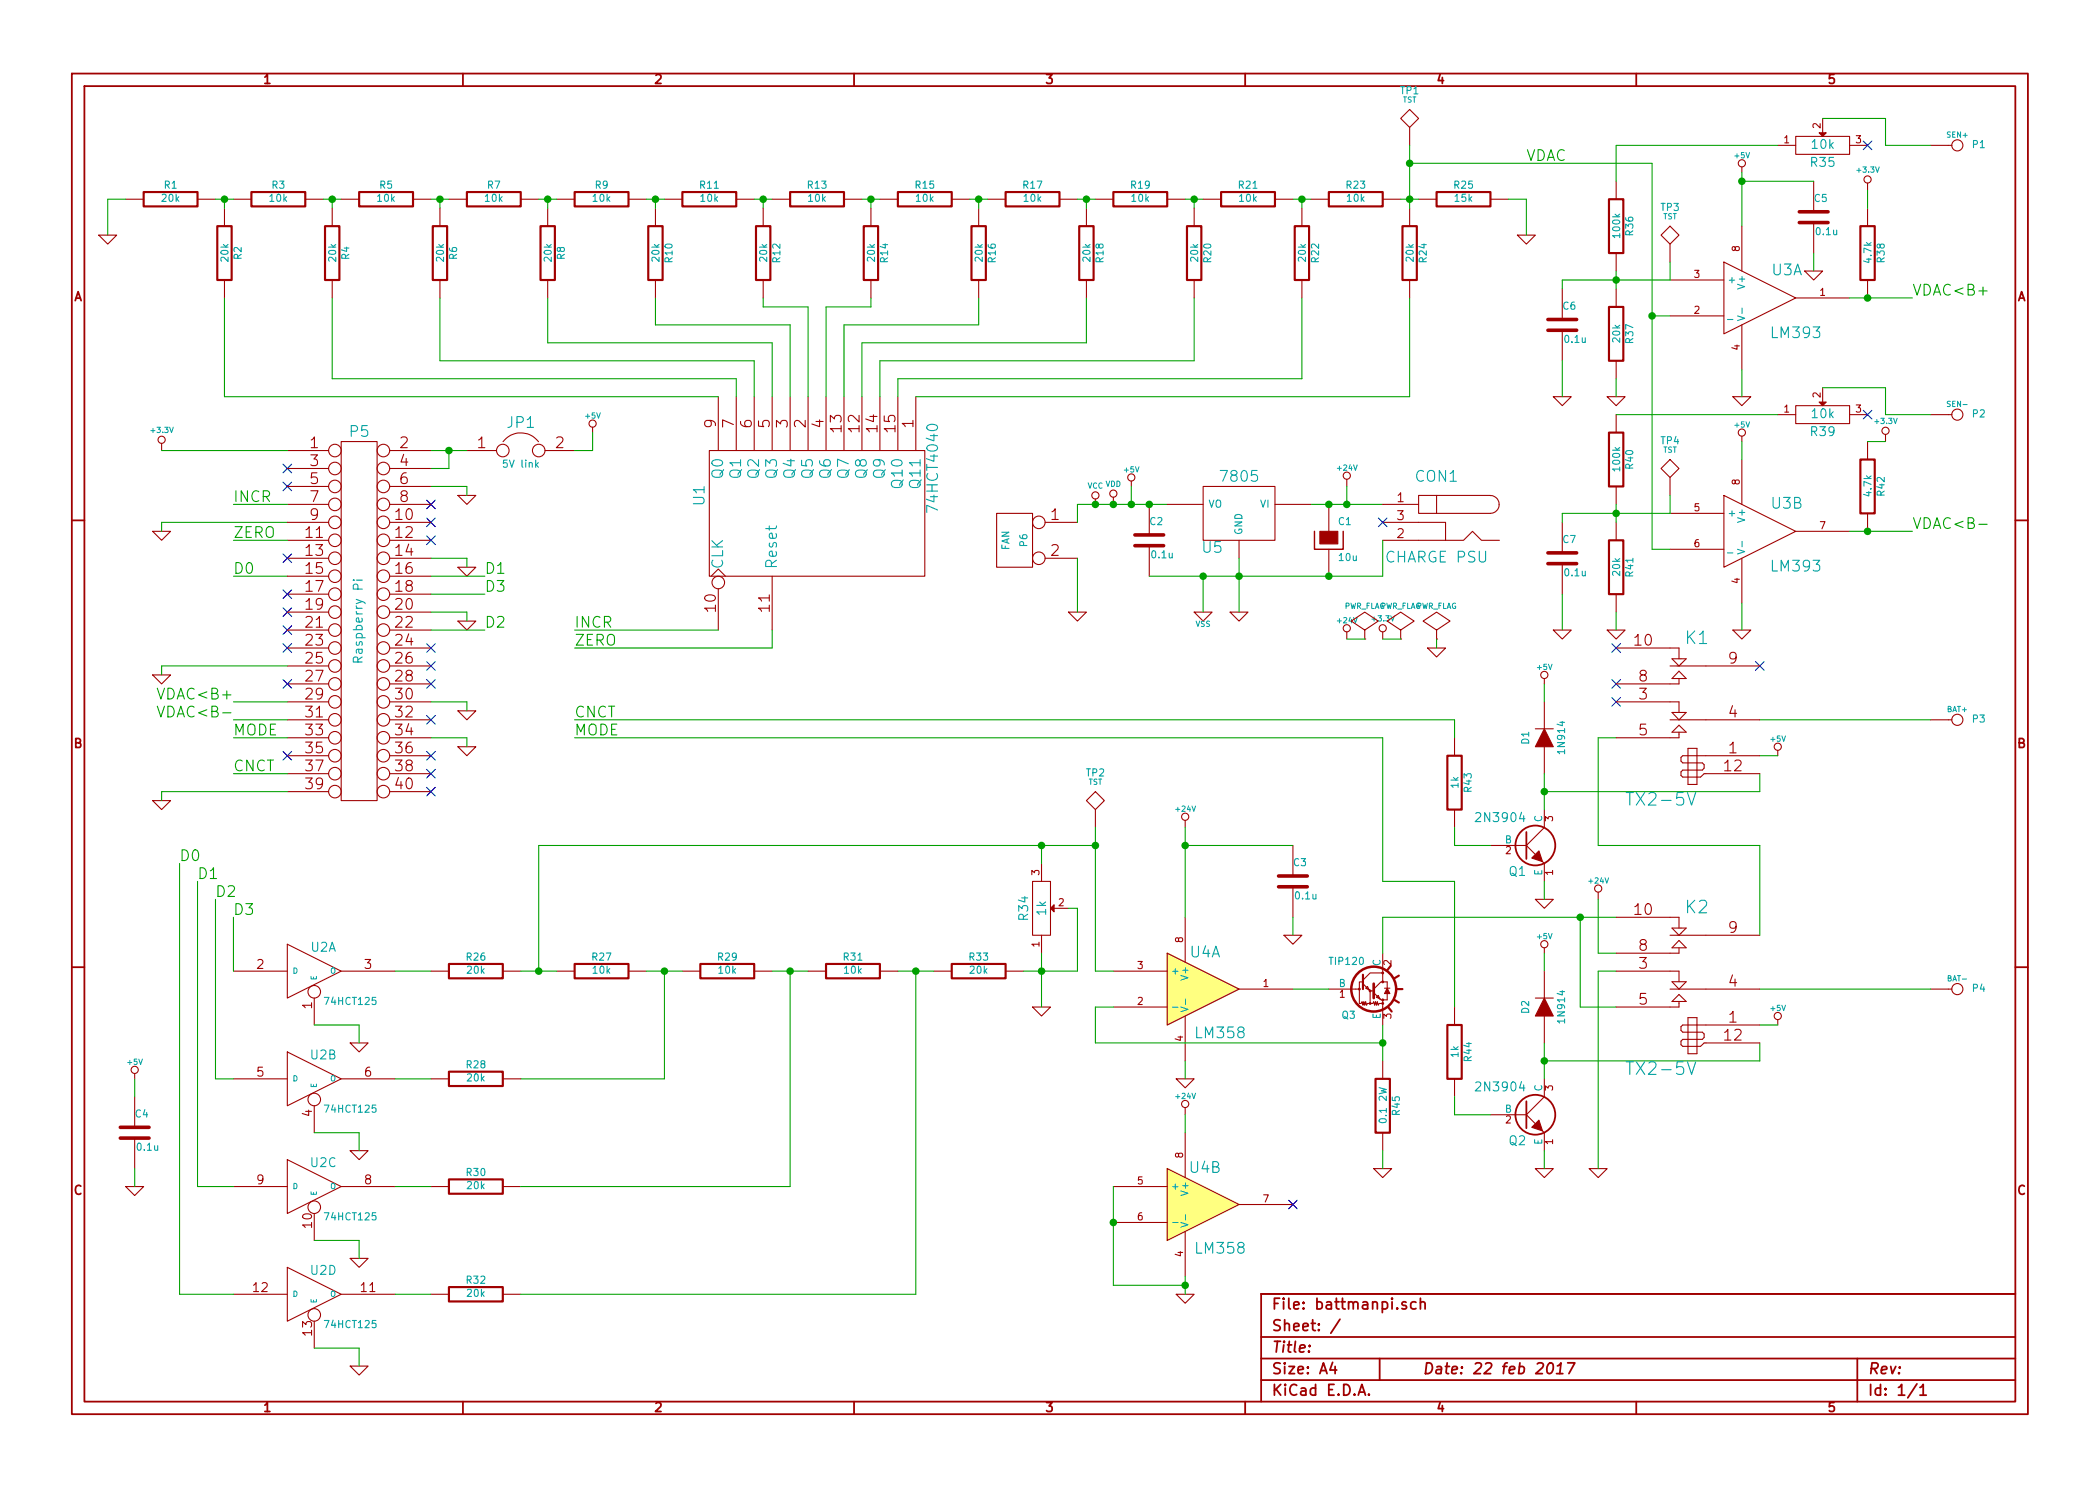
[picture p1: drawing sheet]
<svg xmlns="http://www.w3.org/2000/svg" width="297mm" height="210mm" viewBox="0 0 297 210" stroke-linecap="round" stroke-linejoin="round" font-family="sans-serif">
<g fill="none" stroke="#a00000" stroke-width=".25">
<path d="M10.2 10.4h276.6v189.7h-276.6zM11.9 12.2h273.2v186.1h-273.2zM65.5 10.4v1.8M120.8 10.4v1.8M176.1 10.4v1.8M231.4 10.4v1.8M10.2 73.6h1.7M285.1 73.6h1.7M215.9 117.7v3.8M10.2 136.8h1.7M285.1 136.8h1.7M215.9 155.8v3.8"/>
<path d="M65.5 198.3v1.8M120.8 198.3v1.8M176.1 198.3v1.8M178.4 189.2h106.7M178.4 195.3h106.7M178.4 192.2h106.7M185.2 190.4h.1l-.1 .1v-.1v.1M188.5 192.8l-.4 1h1M188.8 193.3v1.1M189.5 186.7l-1.3 1.9M192.1 197.4l.5-1.5 .5 1.5M192.3 197h.7"/>
<path d="M193.6 197.3h.1l-.1 .1-.1-.1h.1v.1M195.1 192.2v3.1M198.9 184.3l-.4-.1-.2 .2 .1 .2 .5 .2 .1 .1-.1 .2-.1 .1-.5-.1M200.3 184.3a.48 .48 0 0 0-.7 0l-.1 .6a.48 .48 0 0 0 .8 .2M200.9 184.3a.38 .38 0 0 1 .7 .1v.8M200.9 183.7v1.5M219.1 192.9a.34 .34 0 0 1 .6 .2 .87 .87 0 0 1-.6 1.3l-.2-.1a1.13 1.13 0 0 1 .2-1.4zM220.2 194.4h.9M220.3 193.3l.5-.5-.2 1.6M221.7 192.8h1.1l-.9 1.6M231.4 198.3v1.8M262.7 192.2v6.1"/>
<path d="M271.1 195.8l-1.3 2M271.6 196.3l.4-.4v1.5M271.6 197.4h.9M285.1 183.1h-106.7v15.2"/>
<circle cx="217.2" cy="119.6" r="2.82"/>
<circle cx="217.2" cy="157.7" r="2.82"/>
</g>
<g fill="none" stroke="#a00000" stroke-width=".15">
<path d="M198.1 16.8l1.3-1.3 1.3 1.3-1.3 1.2zM199.4 18v2.6M254 19.3h7.6v2.5h-7.6zM257.8 16.8v2M14 33.3h2.5l-1.3 1.2zM17.8 28.2h2.5M27.9 28.2h2.6M31.7 29.5v2.5M31.7 39.6v2.6M33 28.2h2.6M43.2 28.2h2.5M47 29.5v2.5"/>
<path d="M47 39.6v2.6M48.3 28.2h2.5M58.4 28.2h2.6M62.2 29.5v2.5M62.2 39.6v2.6M63.5 28.2h2.5M73.7 28.2h2.5M77.5 29.5v2.5M77.5 39.6v2.6M78.7 28.2h2.6M88.9 28.2h2.5M92.7 29.5v2.5"/>
<path d="M92.7 39.6v2.6M94 28.2h2.5M104.1 28.2h2.6M107.9 29.5v2.5M107.9 39.6v2.6M109.2 28.2h2.6M119.4 28.2h2.5M123.2 29.5v2.5M123.2 39.6v2.6M124.5 28.2h2.5M134.6 28.2h2.6M138.4 29.5v2.5"/>
<path d="M138.4 39.6v2.6M139.7 28.2h2.5M149.9 28.2h2.5M153.7 29.5v2.5M153.7 39.6v2.6M154.9 28.2h2.6M165.1 28.2h2.5M168.9 29.5v2.5M168.9 39.6v2.6M170.2 28.2h2.5M180.3 28.2h2.6M184.1 29.5v2.5"/>
<path d="M184.1 39.6v2.6M185.4 28.2h2.6M195.6 28.2h2.5M199.4 29.5v2.5M199.4 39.6v2.6M200.7 28.2h2.5M210.8 28.2h2.6M214.6 33.3h2.6l-1.3 1.2zM228.6 25.6v2.6M228.6 35.8v2.5M234.9 33.3l1.3-1.3 1.3 1.3-1.3 1.2zM236.2 39.6h7.6"/>
<path d="M236.2 34.5v2.6M243.8 37.1l10.2 5.1-10.2 5zM246.4 23.6v.8M246.4 32v6.3M251.5 20.6h2.5M255.3 38.3h2.5l-1.3 1.3zM256.5 25.6v4.4M256.5 31.5v4.3M261.6 20.6h2.6M264.2 25.9v1M264.2 29.5v2.5M264.2 39.6v2.6"/>
<path d="M273 20.6h3.1M101.6 56.1v7.6M104.1 56.1v7.6M106.7 56.1v7.6M109.2 56.1v7.6M111.8 56.1v7.6M114.3 56.1v7.6M116.8 56.1v7.6M119.4 56.1v7.6M121.9 56.1v7.6M124.5 56.1v7.6M127 56.1v7.6"/>
<path d="M129.5 56.1v7.6M219.7 56.1h2.5l-1.2 1.3zM221 40.9v4.3M221 46.7v4.3M227.3 56.1h2.6l-1.3 1.3zM228.6 40.9v2.5M228.6 51v2.6M228.6 58.7v2.5M236.2 44.7h7.6M245.1 56.1h2.5l-1.2 1.3zM246.4 46v6.3M251.5 58.7h2.5"/>
<path d="M254 57.4h7.6v2.5h-7.6zM254 42.2h7.6M257.8 54.9v2M261.6 58.7h2.6M273 58.7h3.1M21.6 75.2h2.5l-1.2 1.2zM22.9 62.7v1M40.6 71.4h5.9M40.6 63.7h5.9M40.6 73.9h5.9M40.6 79h5.9M40.6 66.3h5.9"/>
<path d="M40.6 68.8h5.9M40.6 76.4h5.9M48.3 62.5h5v50.8h-5zM55.1 71.4h5.9M55.1 63.7h5.9M55.1 73.9h5.9M55.1 79h5.9M55.1 66.3h5.9M55.1 68.8h5.9M55.1 76.4h5.9M64.8 70.1h2.5l-1.3 1.3zM66 63.7h4.2"/>
<path d="M71.1 62.5a3.2 3.2 0 0 1 5.1 0M77.1 63.7h4.2M83.8 60.4v.8M100.3 63.7h30.5v17.8h-30.5zM141 72.6h5v7.7h-5zM147.8 73.9h4.6M147.8 79h4.6M154.9 70.6v.8M157.5 70.4v1M160 68.1v.7M162.6 71.4v4.3M162.6 77.2v4.3"/>
<path d="M165.1 71.4h5.1M170.2 68.8h10.1v7.6h-10.1zM175.3 76.4v2.6M180.3 71.4h5.1M188 71.4v3.8M188 77.7v3.8M190.5 67.8v1M195.6 73.9h8.9v2.5M195.6 76.4h11.4l1.3-1.2 1.2 1.2h2.6M195.6 71.4h5.1M200.7 70.1h2.5v2.5h-2.5zM203.2 70.1h7.6"/>
<path d="M210.8 70.1a1.21 1.21 0 0 1 1.2 1.3M212 71.4a1.24 1.24 0 0 1-1.2 1.2h-7.6M221 73.9v4.3M221 79.8v4.3M228.6 68.8v2.6M228.6 73.9v2.5M234.9 66.3l1.3-1.3 1.3 1.3-1.3 1.3zM236.2 72.6h7.6M236.2 77.7h7.6M236.2 67.6v2.5M243.8 70.1l10.2 5.1-10.2 5.1zM246.4 61.7v.8"/>
<path d="M246.4 65v6.4M246.4 79v6.3M254 75.2h7.6M264.2 62.5v2.5M264.2 72.6v2.6M266.7 61.5v1M21.6 95.5h2.5l-1.2 1.3zM40.6 99.3h5.9M40.6 96.8h5.9M40.6 94.2h5.9M40.6 91.7h5.9M40.6 86.6h5.9"/>
<path d="M40.6 89.1h5.9M40.6 81.5h5.9M40.6 84.1h5.9M55.1 99.3h5.9M55.1 96.8h5.9M55.1 94.2h5.9M55.1 91.7h5.9M55.1 86.6h5.9M55.1 89.1h5.9M55.1 81.5h5.9M55.1 84.1h5.9M64.8 80.3h2.5l-1.3 1.2z"/>
<path d="M64.8 87.9h2.5l-1.3 1.2zM100.6 81.5l1-1 1 1M101.6 83.3v5.8M109.2 81.5v7.6M151.1 86.6h2.6l-1.3 1.3zM168.9 86.6h2.5l-1.2 1.3zM174 86.6h2.5l-1.2 1.3zM190.5 89.4v1M193 90.4h.1M193 89.1l1.9-1.2-1.9-1.3-1.9 1.3 1.9 1.2v1.3M195.6 89.4v1M198.1 90.4h.1"/>
<path d="M198.1 89.1l1.9-1.2-1.9-1.3-1.9 1.3 1.9 1.2v1.3M201.9 91.7h2.6l-1.3 1.3zM203.2 90.4h.1M203.2 89.1l1.9-1.2-1.9-1.3-1.9 1.3 1.9 1.2v1.3M218.4 96v.8M218.4 99.3v3.8M219.7 89.1h2.5l-1.2 1.3zM227.3 89.1h2.6l-1.3 1.3zM228.6 84.1v2.5M228.6 91.7h8.9v1.5M228.6 99.3h8.9v1.5M236.2 94.2h12.7"/>
<path d="M236.5 93.2h2l-1 1zM237.5 96v.8h-8.9M237.5 95l1 1h-2zM245.1 89.1h2.5l-1.2 1.3zM21.6 113.3h2.5l-1.2 1.2zM40.6 101.8h5.9M40.6 109.5h5.9M40.6 106.9h5.9M40.6 104.4h5.9M40.6 112h5.9M55.1 101.8h5.9M55.1 109.5h5.9"/>
<path d="M55.1 106.9h5.9M55.1 104.4h5.9M55.1 112h5.9M64.8 100.6h2.5l-1.3 1.2zM64.8 105.7h2.5l-1.3 1.2zM153.7 113.3l1.2-1.3 1.3 1.3-1.3 1.2zM154.9 114.5v2.6M167.6 116.1v1M182.9 119.6v4.3M205.7 104.4v2.5M205.7 114.5v2.6M210.8 119.6h5.1"/>
<path d="M215.9 119.6l1.3 1.3M217.2 103.1h2.5M218.4 114.5v2.6l-2.5 2.5M218.4 105.7v3.8M236.2 101.8h12.7M236.5 103.6l1-1 1 1zM236.5 100.8h2l-1 1zM237.5 103.6v.8h-8.9M238.8 105.9h1.2v5.1h-1.2zM248.9 106.9h-10.9l-.2 .3v.5l.2 .2h2.8l.2 .3v.5l-.2 .3h-2.8l-.2 .2v.5l.2 .3h2.5l.5-.5h7.9M251.5 106.2v.7M273 101.8h3.1"/>
<path d="M33 137.4h7.6M40.6 133.6l7.7 3.8-7.7 3.8zM48.3 137.4h7.6M61 137.4h2.5M71.1 137.4h2.6M78.7 137.4h2.6M88.9 137.4h2.5M96.5 137.4h2.6M106.7 137.4h2.5M114.3 137.4h2.5M124.5 137.4h2.5M132.1 137.4h2.5"/>
<path d="M142.2 137.4h2.6M146 124.7h2.6v7.6h-2.6zM147.3 122.2v2.5M147.3 132.3v2.6M149.1 128.5h2M157.5 137.4h7.6M165.1 134.9l10.2 5-10.2 5.1zM167.6 129.8v6.3M175.3 139.9h7.6M181.6 132.3h2.5l-1.2 1.3zM182.9 125.5v4.3M188 139.9h4.2"/>
<path d="M192.8 139.2l1 1h.5M192.8 138.9h-.5v3.1h.2l.2-.3 .1 .5 .1-.5 .1 .5 .2-.5 .1 .5 .1-.2h.4M192.8 138.7l1-1h1.8v1.2h-.3l-1 1M193.2 139.8l.2-.2 .3 .5zM195.6 134.9v2.6M195.6 138.9h.6v.9M195.8 139.8h.8M217.2 127.2h2.5l-1.3 1.3zM218.2 121.9l.2 .3v2.5M218.4 134.1v.8M218.4 137.4v3.8M226.1 126.2v1"/>
<path d="M228.6 137.4h8.9v1.5M228.6 129.8h8.9v1.5M236.2 139.9h12.7M236.2 132.3h12.7M236.5 138.9h2l-1 1zM236.5 131.3h2l-1 1zM237.5 133.1l1 1h-2zM237.5 134.1v.8h-8.9M273 139.9h3.1M19 151.9v.7M19 155.2v4.3M33 152.6h7.6"/>
<path d="M40.6 148.8l7.7 3.8-7.7 3.9zM44.4 141.2v3.8M44.4 156.5v3.8M48.3 152.6h7.6M49.5 147.6h2.6l-1.3 1.2zM61 152.6h2.5M71.1 152.6h2.6M146 142.5h2.6l-1.3 1.3zM157.5 142.5h7.6M166.4 152.6h2.5l-1.3 1.3zM167.6 156.7v1M167.6 143.8v6.3"/>
<path d="M193.8 140.2v1.8h.4l.1-.3 .1 .5 .2-.5 .1 .5 .1-.5 .1 .5 .2-.2h.5M194.3 140.5l1 1h.3v.5M194.7 141.1l.2-.3 .3 .5zM195.6 142v3M195.6 150.1v2.5M196.2 140.6v.9h-.6M205.7 142.5v2.5M205.7 152.6v2.6M210.8 157.7h5.1M215.9 157.7l1.3 1.3M217.2 141.2h2.5M218.4 143.8v3.8"/>
<path d="M218.4 152.6v2.6l-2.5 2.5M237.5 141.7v.8h-8.9M237.5 140.7l1 1h-2zM238.8 144h1.2v5.1h-1.2zM248.9 145h-10.9l-.2 .3v.5l.2 .2h2.8l.2 .3v.5l-.2 .3h-2.8l-.2 .2v.5l.2 .3h2.5l.5-.5h7.9M251.5 144.3v.7M17.8 167.9h2.5l-1.3 1.3zM19 161v4.3M33 167.9h7.6M40.6 164.1l7.7 3.8-7.7 3.8zM40.6 179.3l7.7 3.8-7.7 3.8zM44.4 171.7v3.8"/>
<path d="M48.3 167.9h7.6M49.5 162.8h2.6l-1.3 1.3zM49.5 178h2.6l-1.3 1.3zM61 167.9h2.5M71.1 167.9h2.6M157.5 167.9h7.6M157.5 173h7.6M165.1 165.3l10.2 5.1-10.2 5.1zM167.6 160.3v6.3M167.6 174.2v6.4M175.3 170.4h7.6M194.3 165.3h2.5l-1.2 1.3z"/>
<path d="M195.6 160.3v2.5M217.2 165.3h2.5l-1.3 1.3zM218.2 160l.2 .3v2.5M224.8 165.3h2.5l-1.2 1.3zM33 183.1h7.6M44.4 186.9v3.8M48.3 183.1h7.6M49.5 193.3h2.6l-1.3 1.3zM61 183.1h2.5M71.1 183.1h2.6M166.4 183.1h2.5l-1.3 1.3z"/>
<circle cx="246.4" cy="23.1" r=".51"/>
<circle cx="264.2" cy="25.4" r=".51"/>
<circle cx="276.9" cy="20.6" r=".79"/>
<circle cx="83.8" cy="59.9" r=".51"/>
<circle cx="276.9" cy="58.7" r=".79"/>
<circle cx="22.9" cy="62.2" r=".51"/>
<circle cx="47.4" cy="68.8" r=".89"/>
<circle cx="47.4" cy="63.7" r=".89"/>
<circle cx="47.4" cy="71.4" r=".89"/>
<circle cx="47.4" cy="79" r=".89"/>
<circle cx="47.4" cy="66.3" r=".89"/>
<circle cx="47.4" cy="73.9" r=".89"/>
<circle cx="47.4" cy="76.4" r=".89"/>
<circle cx="54.2" cy="68.8" r=".89"/>
<circle cx="54.2" cy="79" r=".89"/>
<circle cx="54.2" cy="63.7" r=".89"/>
<circle cx="54.2" cy="71.4" r=".89"/>
<circle cx="54.2" cy="66.3" r=".89"/>
<circle cx="54.2" cy="73.9" r=".89"/>
<circle cx="54.2" cy="76.4" r=".89"/>
<circle cx="71.1" cy="63.7" r=".89"/>
<circle cx="76.2" cy="63.7" r=".89"/>
<circle cx="146.9" cy="73.9" r=".89"/>
<circle cx="146.9" cy="79" r=".89"/>
<circle cx="154.9" cy="70.1" r=".51"/>
<circle cx="157.5" cy="69.8" r=".51"/>
<circle cx="160" cy="67.6" r=".51"/>
<circle cx="190.5" cy="67.3" r=".51"/>
<circle cx="246.4" cy="61.2" r=".51"/>
<circle cx="266.7" cy="61" r=".51"/>
<circle cx="47.4" cy="89.1" r=".89"/>
<circle cx="47.4" cy="99.3" r=".89"/>
<circle cx="47.4" cy="86.6" r=".89"/>
<circle cx="47.4" cy="91.7" r=".89"/>
<circle cx="47.4" cy="81.5" r=".89"/>
<circle cx="47.4" cy="84.1" r=".89"/>
<circle cx="47.4" cy="94.2" r=".89"/>
<circle cx="47.4" cy="96.8" r=".89"/>
<circle cx="54.2" cy="89.1" r=".89"/>
<circle cx="54.2" cy="94.2" r=".89"/>
<circle cx="54.2" cy="81.5" r=".89"/>
<circle cx="54.2" cy="96.8" r=".89"/>
<circle cx="54.2" cy="84.1" r=".89"/>
<circle cx="54.2" cy="86.6" r=".89"/>
<circle cx="54.2" cy="99.3" r=".89"/>
<circle cx="54.2" cy="91.7" r=".89"/>
<circle cx="101.6" cy="82.4" r=".89"/>
<circle cx="190.5" cy="88.9" r=".51"/>
<circle cx="195.6" cy="88.9" r=".51"/>
<circle cx="218.4" cy="95.5" r=".51"/>
<circle cx="47.4" cy="104.4" r=".89"/>
<circle cx="47.4" cy="106.9" r=".89"/>
<circle cx="47.4" cy="109.5" r=".89"/>
<circle cx="47.4" cy="112" r=".89"/>
<circle cx="47.4" cy="101.8" r=".89"/>
<circle cx="54.2" cy="112" r=".89"/>
<circle cx="54.2" cy="109.5" r=".89"/>
<circle cx="54.2" cy="101.8" r=".89"/>
<circle cx="54.2" cy="106.9" r=".89"/>
<circle cx="54.2" cy="104.4" r=".89"/>
<circle cx="167.6" cy="115.6" r=".51"/>
<circle cx="251.5" cy="105.7" r=".51"/>
<circle cx="276.9" cy="101.8" r=".79"/>
<circle cx="192.3" cy="139.9" r=".13"/>
<circle cx="195.6" cy="138.9" r=".13"/>
<circle cx="195.6" cy="137.7" r=".13"/>
<circle cx="218.4" cy="133.6" r=".51"/>
<circle cx="226.1" cy="125.7" r=".51"/>
<circle cx="276.9" cy="139.9" r=".79"/>
<circle cx="19" cy="151.4" r=".51"/>
<circle cx="44.4" cy="155.6" r=".89"/>
<circle cx="44.4" cy="140.3" r=".89"/>
<circle cx="167.6" cy="156.2" r=".51"/>
<circle cx="193.8" cy="142" r=".13"/>
<circle cx="193.8" cy="140.2" r=".13"/>
<circle cx="195.6" cy="142" r=".13"/>
<circle cx="195.6" cy="141.5" r=".13"/>
<circle cx="251.5" cy="143.8" r=".51"/>
<circle cx="44.4" cy="170.8" r=".89"/>
<circle cx="44.4" cy="186" r=".89"/>
</g>
<path d="M254.5 31.5h4.1M254.5 30h4.1M218.9 46.7h4.1M218.9 45.2h4.1M160.5 77.2h4.1M160.5 75.7h4.1M218.9 79.8h4.1M218.9 78.2h4.1M180.8 125.5h4.1M180.8 123.9h4.1M17 159.5h4.1M17 161h4.1" fill="none" stroke="#a00000" stroke-width=".51"/>
<g fill="none" stroke="#a00000" stroke-width=".3">
<path d="M20.3 27.2h7.6v2h-7.6zM30.7 32h2.1v7.6h-2.1zM35.6 27.2h7.6v2h-7.6zM46 32h2v7.6h-2zM50.8 27.2h7.6v2h-7.6zM61.2 32h2v7.6h-2zM66 27.2h7.7v2h-7.7zM76.5 32h2v7.6h-2zM81.3 27.2h7.6v2h-7.6zM91.7 32h2v7.6h-2zM96.5 27.2h7.6v2h-7.6zM106.9 32h2.1v7.6h-2.1z"/>
<path d="M111.8 27.2h7.6v2h-7.6zM122.2 32h2v7.6h-2zM127 27.2h7.6v2h-7.6zM137.4 32h2v7.6h-2zM142.2 27.2h7.7v2h-7.7zM152.7 32h2v7.6h-2zM157.5 27.2h7.6v2h-7.6zM167.9 32h2v7.6h-2zM172.7 27.2h7.6v2h-7.6zM183.1 32h2.1v7.6h-2.1zM188 27.2h7.6v2h-7.6zM198.4 32h2v7.6h-2z"/>
<path d="M203.2 27.2h7.6v2h-7.6zM227.6 28.2h2v7.6h-2zM263.1 32h2.1v7.6h-2.1zM227.6 43.4h2v7.6h-2zM227.6 76.4h2v7.7h-2zM227.6 61.2h2v7.6h-2zM263.1 65h2.1v7.6h-2.1zM204.7 106.9h2.1v7.6h-2.1zM63.5 136.4h7.6v2h-7.6zM81.3 136.4h7.6v2h-7.6zM99.1 136.4h7.6v2h-7.6zM116.8 136.4h7.7v2h-7.7z"/>
<path d="M134.6 136.4h7.6v2h-7.6zM192.8 137.9v2M196.7 136.6l-.5 .7M197.6 139.9h.8M197.9 138l-.7 .4M63.5 151.6h7.6v2.1h-7.6zM194.6 152.6h2v7.7h-2zM196.3 142.5l.5 .6M197.2 141.5l.7 .4M204.7 145h2.1v7.6h-2.1zM63.5 166.9h7.6v2h-7.6zM63.5 182.1h7.6v2h-7.6z"/>
</g>
<g fill="#ffff80" stroke="#ffff80" stroke-width=".25">
<path d="M165.1 165.3l10.2 5.1-10.2 5.1z"/>
<path d="M165.1 134.9l10.2 5-10.2 5.1z"/>
</g>
<g fill="none" stroke="#00a0a0" stroke-width=".15">
<path d="M245.8 44.7l1 .3-1 .4M246.4 43.6v.7M75.8 65.7l.3 .4M76.1 65.5l-.3 .3M245.8 77.7l1 .3-1 .4M246.4 76.6v.8M50 82.1h.1M50.4 82.1h.8M165.9 142.5h.7M167 142.5l1 .3-1 .3M167.7 141.4v.7M165.9 173h.7"/>
<path d="M167 173l1 .3-1 .3M167.7 171.9v.7"/>
</g>
<circle cx="194.3" cy="139.9" r="3.2" fill="none" stroke="#a00000" stroke-width=".36"/>
<path d="M194.3 139.2v2" fill="none" stroke="#a00000" stroke-width=".38"/>
<g fill="#a00000" stroke="#a00000" stroke-width=".15">
<path d="M196.2 139.8l.4 .8h-.8z"/>
<path d="M216.7 121.4l1-1 .5 1.5z"/>
<path d="M216.7 159.5l1-1 .5 1.5z"/>
<path d="M257.3 18.8h1l-.5 .5z"/>
<path d="M257.3 56.9h1l-.5 .5z"/>
<path d="M149.1 128v1l-.5-.5z"/>
<path d="M218.4 103.1l1.3 2.6h-2.5z"/>
<path d="M218.4 141.2l1.3 2.6h-2.5z"/>
<path d="M186.7 75.2h2.5v1.8h-2.5z"/>
</g>
<g fill="none" stroke="#0000c0" stroke-width=".15">
<path d="M263.6 20l1.2 1.2M264.8 20l-1.2 1.2M263.6 58.1l1.2 1.2M264.8 58.1l-1.2 1.2M40 65.7l1.2 1.2M40 68.2l1.2 1.2M40 78.4l1.2 1.2M41.2 65.7l-1.2 1.2M41.2 68.2l-1.2 1.2M41.2 78.4l-1.2 1.2M60.4 70.8l1.2 1.2M60.4 73.3l1.2 1.2"/>
<path d="M60.4 75.8l1.2 1.3M61.6 70.8l-1.2 1.2M61.6 73.3l-1.2 1.2M61.6 75.8l-1.2 1.3M195 73.3l1.2 1.2M196.2 73.3l-1.2 1.2M40 86l1.2 1.2M40 88.5l1.2 1.3M40 91.1l1.2 1.2M40 96.2l1.2 1.2M40 83.5l1.2 1.2M41.2 86l-1.2 1.2"/>
<path d="M41.2 88.5l-1.2 1.3M41.2 91.1l-1.2 1.2M41.2 96.2l-1.2 1.2M41.2 83.5l-1.2 1.2M60.4 96.2l1.2 1.2M60.4 91.1l1.2 1.2M60.4 93.6l1.2 1.2M61.6 96.2l-1.2 1.2M61.6 91.1l-1.2 1.2M61.6 93.6l-1.2 1.2M228 98.7l1.2 1.2M228 96.2l1.2 1.2"/>
<path d="M228 91.1l1.2 1.2M229.2 98.7l-1.2 1.2M229.2 96.2l-1.2 1.2M229.2 91.1l-1.2 1.2M248.3 93.6l1.2 1.2M249.5 93.6l-1.2 1.2M40 106.3l1.2 1.2M41.2 106.3l-1.2 1.2M60.4 111.4l1.2 1.2M60.4 108.9l1.2 1.2M60.4 106.3l1.2 1.2M60.4 101.2l1.2 1.3"/>
<path d="M61.6 111.4l-1.2 1.2M61.6 108.9l-1.2 1.2M61.6 106.3l-1.2 1.2M61.6 101.2l-1.2 1.3M182.3 169.8l1.2 1.2M183.5 169.8l-1.2 1.2"/>
</g>
<path d="M185.9 75.2v2.5h4.1v-2.5" fill="none" stroke="#a00000" stroke-width=".2"/>
<g fill="none" stroke="#00a000" stroke-width=".15">
<path d="M257.8 16.8h8.9v3.8h6.3M17.8 28.2h-2.6v5.1M30.5 28.2h2.5M31.7 28.2v1.3M45.7 28.2h2.6M47 28.2v1.3M61 28.2h2.5M62.2 28.2v1.3M76.2 28.2h2.5M77.5 28.2v1.3M91.4 28.2h2.6M92.7 28.2v1.3"/>
<path d="M106.7 28.2h2.5M107.9 28.2v1.3M121.9 28.2h2.6M123.2 28.2v1.3M137.2 28.2h2.5M138.4 28.2v1.3M152.4 28.2h2.5M153.7 28.2v1.3M167.6 28.2h2.6M168.9 28.2v1.3M182.9 28.2h2.5M184.1 28.2v1.3"/>
<path d="M198.1 28.2h2.6M199.4 20.6v8.9M199.4 23.1h34.3v54.6h2.5M213.4 28.2h2.5v5.1M228.6 38.3v2.6M236.2 37.1v2.5h-15.2v1.3M246.4 24.4v7.6M246.4 25.6h10.1M251.5 20.6h-22.9v5M256.5 35.8v2.5M264.2 26.9v2.6M31.7 42.2v13.9h69.9"/>
<path d="M47 42.2v11.4h57.1v2.5M62.2 42.2v8.8h44.5v5.1M77.5 42.2v6.3h31.7v7.6M92.7 42.2v3.8h19.1v10.1M107.9 42.2v1.2h6.4v12.7M123.2 42.2v1.2h-6.4v12.7M138.4 42.2v3.8h-19v10.1M153.7 42.2v6.3h-31.8v7.6M168.9 42.2v8.8h-44.4v5.1M184.1 42.2v11.4h-57.1v2.5M199.4 42.2v13.9h-69.9M221 51v5.1"/>
<path d="M228.6 53.6v2.5M228.6 58.7h22.9M233.7 44.7h2.5M246.4 52.3v3.8M257.8 54.9h8.9v3.8h6.3M261.6 42.2h8.9M279.9 41.2h1.2M22.9 63.7h17.7M33 71.4h7.6M33 76.4h7.6M40.6 73.9h-17.7v1.3M61 63.7h5"/>
<path d="M61 68.8h5v1.3M61 79h5v1.3M63.5 63.7v2.6h-2.5M83.8 61.2v2.5h-2.5M152.4 79v7.6M160 68.8v2.6M165.1 71.4h-12.7v2.5M175.3 79v7.6M185.4 71.4h10.2M190.5 68.8v2.6M195.6 76.4v5.1h-33M228.6 71.4v2.5"/>
<path d="M236.2 70.1v2.5h-15.2v1.3M246.4 62.5v2.5M261.6 75.2h8.9M264.2 62.5h2.5M279.9 74.2h1.2M22.3 99.9l.5 1.5 .5-1.5M22.3 97.4l.5 1.5 .5-1.5M33 81.5h7.6M33 99.3h7.6M40.6 94.2h-17.7v1.3M61 81.5h7.6M61 84.1h7.6"/>
<path d="M61 89.1h7.6M61 86.6h5v1.3M61 99.3h5v1.3M81.3 89.1h20.3M109.2 89.1v2.6h-27.9M170.2 81.5v5.1M190.5 90.4h2.5M195.6 90.4h2.5M203.2 90.4v1.3M218.4 96.8v2.5M221 84.1v5M228.6 86.6v2.5"/>
<path d="M246.4 85.3v3.8M33 101.8h7.6M33 104.4h7.6M33 109.5h7.6M40.6 112h-17.7v1.3M61 104.4h5v1.3M81.3 104.4h114.3v20.3h10.1v17.8M81.3 101.8h124.4v2.6M147.3 119.6v2.6M154.9 117.1v20.3h2.6M154.9 119.6h-78.7v17.8M167.6 119.6h15.3"/>
<path d="M167.6 117.1v12.7M205.7 117.1v2.5h5.1M218.4 109.5v5M228.6 104.4h-2.5v15.2h22.8v12.7M248.9 109.5v2.5h-30.5M248.9 106.9h2.6M248.9 101.8h24.1M25.4 122.2v60.9h7.6M27.9 124.7v43.2h5.1M30.5 127.2v25.4h2.5M33 129.8v7.6M55.9 137.4h5.1"/>
<path d="M73.7 137.4h5M91.4 137.4h5.1M94 137.4v15.2h-20.3M109.2 137.4h5.1M111.8 137.4v30.5h-38.1M127 137.4h5.1M129.5 137.4v45.7h-55.8M147.3 134.9v7.6M151.1 128.5h1.3v8.9h-7.6M182.9 139.9h5.1M182.9 129.8v2.5M218.4 124.7v2.5"/>
<path d="M218.4 134.9v2.5M223.5 129.8v12.7h5.1M226.1 127.2v7.7h2.5M228.6 137.4h-2.5v27.9M228.6 129.8h-33v5.1M248.9 139.9h24.1M19 152.6v2.6M44.4 145h6.4v2.6M55.9 152.6h5.1M157.5 142.5h-2.6v5.1h40.7M167.6 150.1v2.5M167.6 157.7v2.6"/>
<path d="M195.6 145v5.1M205.7 155.2v2.5h5.1M218.4 147.6v5M248.9 147.6v2.5h-30.5M248.9 145h2.6M19 165.3v2.6M44.4 160.3h6.4v2.5M44.4 175.5h6.4v2.5M55.9 167.9h5.1M157.5 167.9v14h10.1M195.6 162.8v2.5M218.4 162.8v2.5"/>
<path d="M44.4 190.7h6.4v2.6M55.9 183.1h5.1M167.6 180.6v2.5"/>
</g>
<g fill="#00a000" stroke="#00a000" stroke-width=".25">
<circle cx="94" cy="137.4" r=".41"/>
<circle cx="111.8" cy="137.4" r=".41"/>
<circle cx="129.5" cy="137.4" r=".41"/>
<circle cx="147.3" cy="137.4" r=".41"/>
<circle cx="76.2" cy="137.4" r=".41"/>
<circle cx="147.3" cy="119.6" r=".41"/>
<circle cx="195.6" cy="147.6" r=".41"/>
<circle cx="154.9" cy="119.6" r=".41"/>
<circle cx="167.6" cy="119.6" r=".41"/>
<circle cx="199.4" cy="28.2" r=".41"/>
<circle cx="184.1" cy="28.2" r=".41"/>
<circle cx="168.9" cy="28.2" r=".41"/>
<circle cx="153.7" cy="28.2" r=".41"/>
<circle cx="138.4" cy="28.2" r=".41"/>
<circle cx="123.2" cy="28.2" r=".41"/>
<circle cx="107.9" cy="28.2" r=".41"/>
<circle cx="92.7" cy="28.2" r=".41"/>
<circle cx="77.5" cy="28.2" r=".41"/>
<circle cx="62.2" cy="28.2" r=".41"/>
<circle cx="47" cy="28.2" r=".41"/>
<circle cx="31.7" cy="28.2" r=".41"/>
<circle cx="218.4" cy="150.1" r=".41"/>
<circle cx="223.5" cy="129.8" r=".41"/>
<circle cx="218.4" cy="112" r=".41"/>
<circle cx="199.4" cy="23.1" r=".41"/>
<circle cx="228.6" cy="72.6" r=".41"/>
<circle cx="228.6" cy="39.6" r=".41"/>
<circle cx="233.7" cy="44.7" r=".41"/>
<circle cx="264.2" cy="42.2" r=".41"/>
<circle cx="264.2" cy="75.2" r=".41"/>
<circle cx="188" cy="71.4" r=".41"/>
<circle cx="175.3" cy="81.5" r=".41"/>
<circle cx="167.6" cy="181.9" r=".41"/>
<circle cx="157.5" cy="173" r=".41"/>
<circle cx="162.6" cy="71.4" r=".41"/>
<circle cx="246.4" cy="25.6" r=".41"/>
<circle cx="170.2" cy="81.5" r=".41"/>
<circle cx="160" cy="71.4" r=".41"/>
<circle cx="157.5" cy="71.4" r=".41"/>
<circle cx="154.9" cy="71.4" r=".41"/>
<circle cx="188" cy="81.5" r=".41"/>
<circle cx="190.5" cy="71.4" r=".41"/>
<circle cx="63.5" cy="63.7" r=".41"/>
</g>
<g font-size="2.5" fill="#00a0a0">
<text x="238.4" y="91.2">K1</text>
<text x="230.7" y="114.1">TX2-5V</text>
<text x="238.4" y="129.3">K2</text>
<text x="230.7" y="152.2">TX2-5V</text>
</g>
<g font-size="2.1" fill="#00a000">
<text x="215.9" y="22.9">VDAC</text>
<text x="270.5" y="41.9">VDAC&lt;B+</text>
<text x="33" y="71.1">INCR</text>
<text x="33" y="76.2">ZERO</text>
<text x="270.5" y="74.9">VDAC&lt;B-</text>
<text x="33" y="81.3">D0</text>
<text x="68.6" y="83.8">D3</text>
<text x="68.6" y="81.3">D1</text>
<text x="68.6" y="88.9">D2</text>
<text x="81.3" y="88.9">INCR</text>
<text x="81.3" y="91.4">ZERO</text>
<text x="23" y="99.1">VDAC&lt;B+</text>
<text x="23.5" y="101.6">VDAC&lt;B-</text>
<text x="81.3" y="101.6">CNCT</text>
<text x="33" y="104.1">MODE</text>
<text x="81.3" y="104.1">MODE</text>
<text x="33" y="109.2">CNCT</text>
<text x="25.4" y="121.9">D0</text>
<text x="27.9" y="124.5">D1</text>
<text x="30.5" y="127">D2</text>
<text x="33" y="129.5">D3</text>
</g>
<g font-size="2.1" fill="#00a0a0">
<text x="250.6" y="39">U3A</text>
<text x="250.7" y="47.9">LM393</text>
<text x="49.5" y="61.9">P5</text>
<text x="71.8" y="60.6">JP1</text>
<text x="99.7" y="71.4" transform="rotate(-90 99.7 71.4)">U1</text>
<text x="102.4" y="67.6" transform="rotate(-90 102.4 67.6)">Q0</text>
<text x="104.9" y="67.6" transform="rotate(-90 104.9 67.6)">Q1</text>
<text x="107.4" y="67.6" transform="rotate(-90 107.4 67.6)">Q2</text>
<text x="110" y="67.6" transform="rotate(-90 110 67.6)">Q3</text>
<text x="112.5" y="67.6" transform="rotate(-90 112.5 67.6)">Q4</text>
<text x="115.1" y="67.6" transform="rotate(-90 115.1 67.6)">Q5</text>
<text x="117.6" y="67.6" transform="rotate(-90 117.6 67.6)">Q6</text>
<text x="120.1" y="67.6" transform="rotate(-90 120.1 67.6)">Q7</text>
<text x="122.7" y="67.6" transform="rotate(-90 122.7 67.6)">Q8</text>
<text x="125.2" y="67.6" transform="rotate(-90 125.2 67.6)">Q9</text>
<text x="127.8" y="68.8" transform="rotate(-90 127.8 68.8)">Q10</text>
<text x="130.3" y="68.8" transform="rotate(-90 130.3 68.8)">Q11</text>
<text x="132.8" y="72" transform="rotate(-90 132.8 72)">74HCT4040</text>
<text x="172.9" y="68.2">7805</text>
<text x="200.2" y="68.2">CON1</text>
<text x="250.6" y="72.1">U3B</text>
<text x="102.4" y="80.5" transform="rotate(-90 102.4 80.5)">CLK</text>
<text x="110" y="80.5" transform="rotate(-90 110 80.5)">Reset</text>
<text x="170.1" y="78.3">U5</text>
<text x="196.1" y="79.7">CHARGE PSU</text>
<text x="250.7" y="80.9">LM393</text>
<text x="168.3" y="135.6">U4A</text>
<text x="169.3" y="147">LM358</text>
<text x="168.3" y="166">U4B</text>
<text x="169.3" y="177.5">LM358</text>
</g>
<g font-size="2.1" fill="#a00000">
<text x="43.9" y="63.5">1</text>
<text x="56.6" y="63.5">2</text>
<text x="67.5" y="63.5">1</text>
<text x="78.6" y="63.5">2</text>
<text x="101.3" y="60.5" transform="rotate(-90 101.3 60.5)">9</text>
<text x="103.9" y="60.5" transform="rotate(-90 103.9 60.5)">7</text>
<text x="106.4" y="60.5" transform="rotate(-90 106.4 60.5)">6</text>
<text x="109" y="60.5" transform="rotate(-90 109 60.5)">5</text>
<text x="111.5" y="60.5" transform="rotate(-90 111.5 60.5)">3</text>
<text x="114" y="60.5" transform="rotate(-90 114 60.5)">2</text>
<text x="116.6" y="60.5" transform="rotate(-90 116.6 60.5)">4</text>
<text x="119.1" y="61.1" transform="rotate(-90 119.1 61.1)">13</text>
<text x="121.7" y="61.1" transform="rotate(-90 121.7 61.1)">12</text>
<text x="124.2" y="61.1" transform="rotate(-90 124.2 61.1)">14</text>
<text x="126.7" y="61.1" transform="rotate(-90 126.7 61.1)">15</text>
<text x="129.3" y="60.5" transform="rotate(-90 129.3 60.5)">1</text>
<text x="43.9" y="66">3</text>
<text x="43.9" y="68.6">5</text>
<text x="43.9" y="71.1">7</text>
<text x="56.6" y="66">4</text>
<text x="56.6" y="68.6">6</text>
<text x="56.6" y="71.1">8</text>
<text x="43.3" y="76.2">11</text>
<text x="43.9" y="73.7">9</text>
<text x="56" y="73.7">10</text>
<text x="56" y="76.2">12</text>
<text x="148.6" y="73.7">1</text>
<text x="43.3" y="78.7">13</text>
<text x="43.3" y="81.3">15</text>
<text x="43.3" y="83.8">17</text>
<text x="56" y="78.7">14</text>
<text x="56" y="81.3">16</text>
<text x="56" y="83.8">18</text>
<text x="148.6" y="78.7">2</text>
<text x="43.3" y="88.9">21</text>
<text x="43.3" y="86.4">19</text>
<text x="56" y="86.4">20</text>
<text x="56" y="88.9">22</text>
<text x="101.3" y="86.5" transform="rotate(-90 101.3 86.5)">10</text>
<text x="109" y="86.5" transform="rotate(-90 109 86.5)">11</text>
<text x="43.3" y="91.4">23</text>
<text x="43.3" y="94">25</text>
<text x="56" y="91.4">24</text>
<text x="56" y="94">26</text>
<text x="231.2" y="91.4">10</text>
<text x="244.5" y="94">9</text>
<text x="43.3" y="101.6">31</text>
<text x="43.3" y="96.5">27</text>
<text x="43.3" y="99.1">29</text>
<text x="56" y="99.1">30</text>
<text x="56" y="101.6">32</text>
<text x="56" y="96.5">28</text>
<text x="231.8" y="99.1">3</text>
<text x="231.8" y="96.5">8</text>
<text x="244.5" y="101.6">4</text>
<text x="43.3" y="104.1">33</text>
<text x="43.3" y="106.7">35</text>
<text x="56" y="104.1">34</text>
<text x="56" y="106.7">36</text>
<text x="231.8" y="104.1">5</text>
<text x="244.5" y="106.7">1</text>
<text x="43.3" y="109.2">37</text>
<text x="43.3" y="111.8">39</text>
<text x="56" y="111.8">40</text>
<text x="56" y="109.2">38</text>
<text x="243.9" y="109.2">12</text>
<text x="231.2" y="129.5">10</text>
<text x="231.8" y="137.2">3</text>
<text x="231.8" y="134.6">8</text>
<text x="244.5" y="132.1">9</text>
<text x="231.8" y="142.2">5</text>
<text x="244.5" y="139.7">4</text>
<text x="243.9" y="147.3">12</text>
<text x="244.5" y="144.8">1</text>
<text x="179.9" y="185.4">File: battmanpi.sch</text>
<text x="179.9" y="191.5">Title:</text>
<text x="179.9" y="188.4">Sheet: /</text>
<text x="179.9" y="197.6">KiCad E.D.A.</text>
<text x="179.9" y="194.5">Size: A4</text>
<text x="201.2" y="194.5">Date: 22 feb 2017</text>
<text x="264.2" y="194.5">Rev:</text>
<text x="264.2" y="197.6">Id: 1/1</text>
</g>
<g font-size="1.8" fill="#a00000">
<text x="37.3" y="11.9">1</text>
<text x="92.7" y="11.9">2</text>
<text x="148" y="11.9">3</text>
<text x="203.3" y="11.9">4</text>
<text x="258.6" y="11.9">5</text>
<text x="10.4" y="42.7">A</text>
<text x="285.3" y="42.7">A</text>
<text x="197.6" y="71.1">1</text>
<text x="197.6" y="76.2">2</text>
<text x="197.6" y="73.7">3</text>
<text x="10.4" y="105.9">B</text>
<text x="285.3" y="105.9">B</text>
<text x="36.3" y="137.2">2</text>
<text x="51.6" y="137.2">3</text>
<text x="44.2" y="142.7" transform="rotate(-90 44.2 142.7)">1</text>
<text x="36.3" y="152.4">5</text>
<text x="51.6" y="152.4">6</text>
<text x="44.2" y="158" transform="rotate(-90 44.2 158)">4</text>
<text x="36.3" y="167.6">9</text>
<text x="51.6" y="167.6">8</text>
<text x="10.4" y="169.1">C</text>
<text x="44.2" y="173.7" transform="rotate(-90 44.2 173.7)">10</text>
<text x="285.3" y="169.1">C</text>
<text x="35.9" y="182.9">12</text>
<text x="51.1" y="182.9">11</text>
<text x="44.2" y="188.9" transform="rotate(-90 44.2 188.9)">13</text>
<text x="37.3" y="199.8">1</text>
<text x="92.7" y="199.8">2</text>
<text x="148" y="199.8">3</text>
<text x="203.3" y="199.8">4</text>
<text x="258.6" y="199.8">5</text>
</g>
<g font-size="1.8" fill="#00a0a0">
<text x="256.2" y="23.7">R35</text>
<text x="256.3" y="21.1">10k</text>
<text x="256.3" y="59.2">10k</text>
<text x="256.2" y="61.8">R39</text>
<text x="51.4" y="93.3" transform="rotate(-90 51.4 93.3)">Raspberry Pi</text>
<text x="209.1" y="116.4">2N3904</text>
<text x="213.5" y="124">Q1</text>
<text x="145.5" y="130.1" transform="rotate(-90 145.5 130.1)">R34</text>
<text x="148" y="129.5" transform="rotate(-90 148 129.5)">1k</text>
<text x="44" y="134.7">U2A</text>
<text x="44" y="150">U2B</text>
<text x="209.1" y="154.5">2N3904</text>
<text x="44" y="165.2">U2C</text>
<text x="213.5" y="162.1">Q2</text>
<text x="44" y="180.4">U2D</text>
</g>
<g font-size="1.4" fill="#00a0a0">
<text x="198.1" y="13.4">TP1</text>
<text x="279" y="21">P1</text>
<text x="22.9" y="28.6">20k</text>
<text x="23.2" y="26.7">R1</text>
<text x="38.2" y="28.6">10k</text>
<text x="38.5" y="26.7">R3</text>
<text x="53.4" y="28.6">10k</text>
<text x="53.7" y="26.7">R5</text>
<text x="68.7" y="28.6">10k</text>
<text x="69" y="26.7">R7</text>
<text x="83.9" y="28.6">10k</text>
<text x="84.2" y="26.7">R9</text>
<text x="99" y="26.7">R11</text>
<text x="99.1" y="28.6">10k</text>
<text x="114.3" y="26.7">R13</text>
<text x="114.4" y="28.6">10k</text>
<text x="129.5" y="26.7">R15</text>
<text x="129.6" y="28.6">10k</text>
<text x="144.8" y="26.7">R17</text>
<text x="144.9" y="28.6">10k</text>
<text x="160" y="26.7">R19</text>
<text x="160.1" y="28.6">10k</text>
<text x="175.2" y="26.7">R21</text>
<text x="175.3" y="28.6">10k</text>
<text x="190.5" y="26.7">R23</text>
<text x="190.6" y="28.6">10k</text>
<text x="205.7" y="26.7">R25</text>
<text x="205.8" y="28.6">15k</text>
<text x="234.9" y="29.9">TP3</text>
<text x="256.6" y="28.6">C5</text>
<text x="229.2" y="33.5" transform="rotate(-90 229.2 33.5)">100k</text>
<text x="231.1" y="33.3" transform="rotate(-90 231.1 33.3)">R36</text>
<text x="256.9" y="33.3">0.1u</text>
<text x="32.4" y="37" transform="rotate(-90 32.4 37)">20k</text>
<text x="34.2" y="36.7" transform="rotate(-90 34.2 36.7)">R2</text>
<text x="47.6" y="37" transform="rotate(-90 47.6 37)">20k</text>
<text x="49.5" y="36.7" transform="rotate(-90 49.5 36.7)">R4</text>
<text x="62.8" y="37" transform="rotate(-90 62.8 37)">20k</text>
<text x="64.7" y="36.7" transform="rotate(-90 64.7 36.7)">R6</text>
<text x="78.1" y="37" transform="rotate(-90 78.1 37)">20k</text>
<text x="79.9" y="36.7" transform="rotate(-90 79.9 36.7)">R8</text>
<text x="93.3" y="37" transform="rotate(-90 93.3 37)">20k</text>
<text x="95.2" y="37.1" transform="rotate(-90 95.2 37.1)">R10</text>
<text x="108.6" y="37" transform="rotate(-90 108.6 37)">20k</text>
<text x="110.4" y="37.1" transform="rotate(-90 110.4 37.1)">R12</text>
<text x="123.8" y="37" transform="rotate(-90 123.8 37)">20k</text>
<text x="125.7" y="37.1" transform="rotate(-90 125.7 37.1)">R14</text>
<text x="139" y="37" transform="rotate(-90 139 37)">20k</text>
<text x="140.9" y="37.1" transform="rotate(-90 140.9 37.1)">R16</text>
<text x="154.3" y="37" transform="rotate(-90 154.3 37)">20k</text>
<text x="156.1" y="37.1" transform="rotate(-90 156.1 37.1)">R18</text>
<text x="169.5" y="37" transform="rotate(-90 169.5 37)">20k</text>
<text x="171.4" y="37.1" transform="rotate(-90 171.4 37.1)">R20</text>
<text x="184.8" y="37" transform="rotate(-90 184.8 37)">20k</text>
<text x="186.6" y="37.1" transform="rotate(-90 186.6 37.1)">R22</text>
<text x="200" y="37" transform="rotate(-90 200 37)">20k</text>
<text x="201.9" y="37.1" transform="rotate(-90 201.9 37.1)">R24</text>
<text x="244.3" y="40.1">+</text>
<text x="246.9" y="40.6" transform="rotate(-90 246.9 40.6)">V+</text>
<text x="264.8" y="37.1" transform="rotate(-90 264.8 37.1)">4.7k</text>
<text x="266.6" y="37.1" transform="rotate(-90 266.6 37.1)">R38</text>
<text x="221.1" y="43.9">C6</text>
<text x="244.3" y="45.2">_</text>
<text x="221.4" y="48.6">0.1u</text>
<text x="229.2" y="48.4" transform="rotate(-90 229.2 48.4)">20k</text>
<text x="231.1" y="48.5" transform="rotate(-90 231.1 48.5)">R37</text>
<text x="279" y="59.1">P2</text>
<text x="234.9" y="62.9">TP4</text>
<text x="71.4" y="66.2">5V link</text>
<text x="170.9" y="71.9">VO</text>
<text x="178.2" y="71.9">VI</text>
<text x="229.2" y="66.6" transform="rotate(-90 229.2 66.6)">100k</text>
<text x="231.1" y="66.3" transform="rotate(-90 231.1 66.3)">R40</text>
<text x="264.8" y="70.1" transform="rotate(-90 264.8 70.1)">4.7k</text>
<text x="266.6" y="70.1" transform="rotate(-90 266.6 70.1)">R42</text>
<text x="142.8" y="77.9" transform="rotate(-90 142.8 77.9)">FAN</text>
<text x="145.4" y="77.3" transform="rotate(-90 145.4 77.3)">P6</text>
<text x="162.7" y="74.3">C2</text>
<text x="175.8" y="75.7" transform="rotate(-90 175.8 75.7)">GND</text>
<text x="189.3" y="74.3">C1</text>
<text x="221.1" y="76.9">C7</text>
<text x="244.3" y="73.1">+</text>
<text x="246.9" y="73.7" transform="rotate(-90 246.9 73.7)">V+</text>
<text x="163" y="79">0.1u</text>
<text x="189.4" y="79.4">10u</text>
<text x="221.4" y="81.6">0.1u</text>
<text x="229.2" y="81.4" transform="rotate(-90 229.2 81.4)">20k</text>
<text x="231.1" y="81.6" transform="rotate(-90 231.1 81.6)">R41</text>
<text x="244.3" y="78.2">_</text>
<text x="216.3" y="105.3" transform="rotate(-90 216.3 105.3)">D1</text>
<text x="221.4" y="106.5" transform="rotate(-90 221.4 106.5)">1N914</text>
<text x="279" y="102.3">P3</text>
<text x="153.6" y="109.9">TP2</text>
<text x="206.3" y="111.5" transform="rotate(-90 206.3 111.5)">1k</text>
<text x="208.2" y="112" transform="rotate(-90 208.2 112)">R43</text>
<text x="212.9" y="119.4">B</text>
<text x="218.2" y="116.3" transform="rotate(-90 218.2 116.3)">C</text>
<text x="183" y="122.6">C3</text>
<text x="218.2" y="123.9" transform="rotate(-90 218.2 123.9)">E</text>
<text x="183.3" y="127.3">0.1u</text>
<text x="66" y="136">R26</text>
<text x="66.1" y="137.8">20k</text>
<text x="83.8" y="136">R27</text>
<text x="83.9" y="137.8">10k</text>
<text x="101.6" y="136">R29</text>
<text x="101.7" y="137.8">10k</text>
<text x="119.4" y="136">R31</text>
<text x="119.5" y="137.8">10k</text>
<text x="137.1" y="136">R33</text>
<text x="137.2" y="137.8">20k</text>
<text x="165.6" y="137.9">+</text>
<text x="188.2" y="136.6">TIP120</text>
<text x="195.3" y="136.7" transform="rotate(-90 195.3 136.7)">C</text>
<text x="46.2" y="142.2">74HCT125</text>
<text x="168.1" y="138.4" transform="rotate(-90 168.1 138.4)">V+</text>
<text x="189.4" y="139.7">B</text>
<text x="216.3" y="143.4" transform="rotate(-90 216.3 143.4)">D2</text>
<text x="279" y="140.4">P4</text>
<text x="189.8" y="144.2">Q3</text>
<text x="195.3" y="144.2" transform="rotate(-90 195.3 144.2)">E</text>
<text x="206.3" y="149.6" transform="rotate(-90 206.3 149.6)">1k</text>
<text x="221.4" y="144.6" transform="rotate(-90 221.4 144.6)">1N914</text>
<text x="66" y="151.2">R28</text>
<text x="66.1" y="153.1">20k</text>
<text x="208.2" y="150.1" transform="rotate(-90 208.2 150.1)">R44</text>
<text x="218.2" y="154.4" transform="rotate(-90 218.2 154.4)">C</text>
<text x="19.2" y="158.2">C4</text>
<text x="46.2" y="157.5">74HCT125</text>
<text x="196.2" y="158.6" transform="rotate(-90 196.2 158.6)">0.1 2W</text>
<text x="198" y="157.8" transform="rotate(-90 198 157.8)">R45</text>
<text x="212.9" y="157.5">B</text>
<text x="218.2" y="162" transform="rotate(-90 218.2 162)">E</text>
<text x="19.5" y="162.9">0.1u</text>
<text x="66" y="166.4">R30</text>
<text x="46.2" y="172.7">74HCT125</text>
<text x="66.1" y="168.3">20k</text>
<text x="165.6" y="168.4">+</text>
<text x="168.1" y="168.9" transform="rotate(-90 168.1 168.9)">V+</text>
<text x="66" y="181.7">R32</text>
<text x="66.1" y="183.5">20k</text>
<text x="46.2" y="188">74HCT125</text>
</g>
<g font-size="1.4" fill="#a00000">
<text x="252.3" y="20.3">1</text>
<text x="257.6" y="18.2" transform="rotate(-90 257.6 18.2)">2</text>
<text x="262.5" y="20.3">3</text>
<text x="246.1" y="35.6" transform="rotate(-90 246.1 35.6)">8</text>
<text x="239.6" y="39.4">3</text>
<text x="257.4" y="41.9">1</text>
<text x="239.6" y="44.4">2</text>
<text x="246.1" y="49.5" transform="rotate(-90 246.1 49.5)">4</text>
<text x="252.3" y="58.4">1</text>
<text x="257.6" y="56.3" transform="rotate(-90 257.6 56.3)">2</text>
<text x="262.5" y="58.4">3</text>
<text x="246.1" y="68.6" transform="rotate(-90 246.1 68.6)">8</text>
<text x="239.6" y="72.4">5</text>
<text x="239.6" y="77.5">6</text>
<text x="257.4" y="74.9">7</text>
<text x="246.1" y="82.5" transform="rotate(-90 246.1 82.5)">4</text>
<text x="219.7" y="116.2" transform="rotate(-90 219.7 116.2)">3</text>
<text x="147.1" y="123.8" transform="rotate(-90 147.1 123.8)">3</text>
<text x="213" y="120.9">2</text>
<text x="219.7" y="123.8" transform="rotate(-90 219.7 123.8)">1</text>
<text x="149.7" y="128.3">2</text>
<text x="147.1" y="134" transform="rotate(-90 147.1 134)">1</text>
<text x="160.9" y="137.2">3</text>
<text x="167.4" y="133.3" transform="rotate(-90 167.4 133.3)">8</text>
<text x="196.8" y="136.6" transform="rotate(-90 196.8 136.6)">2</text>
<text x="160.9" y="142.2">2</text>
<text x="178.7" y="139.7">1</text>
<text x="189.5" y="141.2">1</text>
<text x="167.4" y="147.3" transform="rotate(-90 167.4 147.3)">4</text>
<text x="196.8" y="144.1" transform="rotate(-90 196.8 144.1)">3</text>
<text x="219.7" y="154.3" transform="rotate(-90 219.7 154.3)">3</text>
<text x="213" y="159">2</text>
<text x="219.7" y="161.9" transform="rotate(-90 219.7 161.9)">1</text>
<text x="160.9" y="167.6">5</text>
<text x="167.4" y="163.8" transform="rotate(-90 167.4 163.8)">8</text>
<text x="160.9" y="172.7">6</text>
<text x="178.7" y="170.2">7</text>
<text x="167.4" y="177.8" transform="rotate(-90 167.4 177.8)">4</text>
</g>
<g font-size="1.1" fill="#00a0a0">
<text x="198.4" y="14.5">TST</text>
<text x="245.4" y="22.4">+5V</text>
<text x="275.5" y="19.5">SEN+</text>
<text x="262.8" y="24.5">+3.3V</text>
<text x="235.2" y="31.1">TST</text>
<text x="82.9" y="59.3">+5V</text>
<text x="275.6" y="57.6">SEN-</text>
<text x="21.5" y="61.3">+3.3V</text>
<text x="235.2" y="64.1">TST</text>
<text x="245.4" y="60.5">+5V</text>
<text x="265.3" y="60">+3.3V</text>
<text x="153.8" y="69.2">VCC VDD</text>
<text x="159.1" y="66.9">+5V</text>
<text x="189.3" y="66.6">+24V</text>
<text x="169.1" y="88.7">VSS</text>
<text x="189.3" y="88.2">+24V</text>
<text x="190.1" y="86.2">PWR_FLAG</text>
<text x="194.2" y="88">+3.3V</text>
<text x="195.1" y="86.2">PWR_FLAG</text>
<text x="200.2" y="86.2">PWR_FLAG</text>
<text x="217.5" y="94.8">+5V</text>
<text x="275.5" y="100.8">BAT+</text>
<text x="250.5" y="105">+5V</text>
<text x="153.9" y="111.1">TST</text>
<text x="166.4" y="114.9">+24V</text>
<text x="224.8" y="125">+24V</text>
<text x="41.4" y="137.8">D</text>
<text x="46.7" y="137.8">O</text>
<text x="217.5" y="132.9">+5V</text>
<text x="44.8" y="138.7" transform="rotate(-90 44.8 138.7)">E</text>
<text x="250.5" y="143.1">+5V</text>
<text x="275.6" y="138.9">BAT-</text>
<text x="18.1" y="150.7">+5V</text>
<text x="41.4" y="153">D</text>
<text x="44.8" y="153.9" transform="rotate(-90 44.8 153.9)">E</text>
<text x="46.7" y="153">O</text>
<text x="166.4" y="155.5">+24V</text>
<text x="41.4" y="168.3">D</text>
<text x="44.8" y="169.2" transform="rotate(-90 44.8 169.2)">E</text>
<text x="46.7" y="168.3">O</text>
<text x="41.4" y="183.5">D</text>
<text x="44.8" y="184.4" transform="rotate(-90 44.8 184.4)">E</text>
<text x="46.7" y="183.5">O</text>
</g>
</svg>
